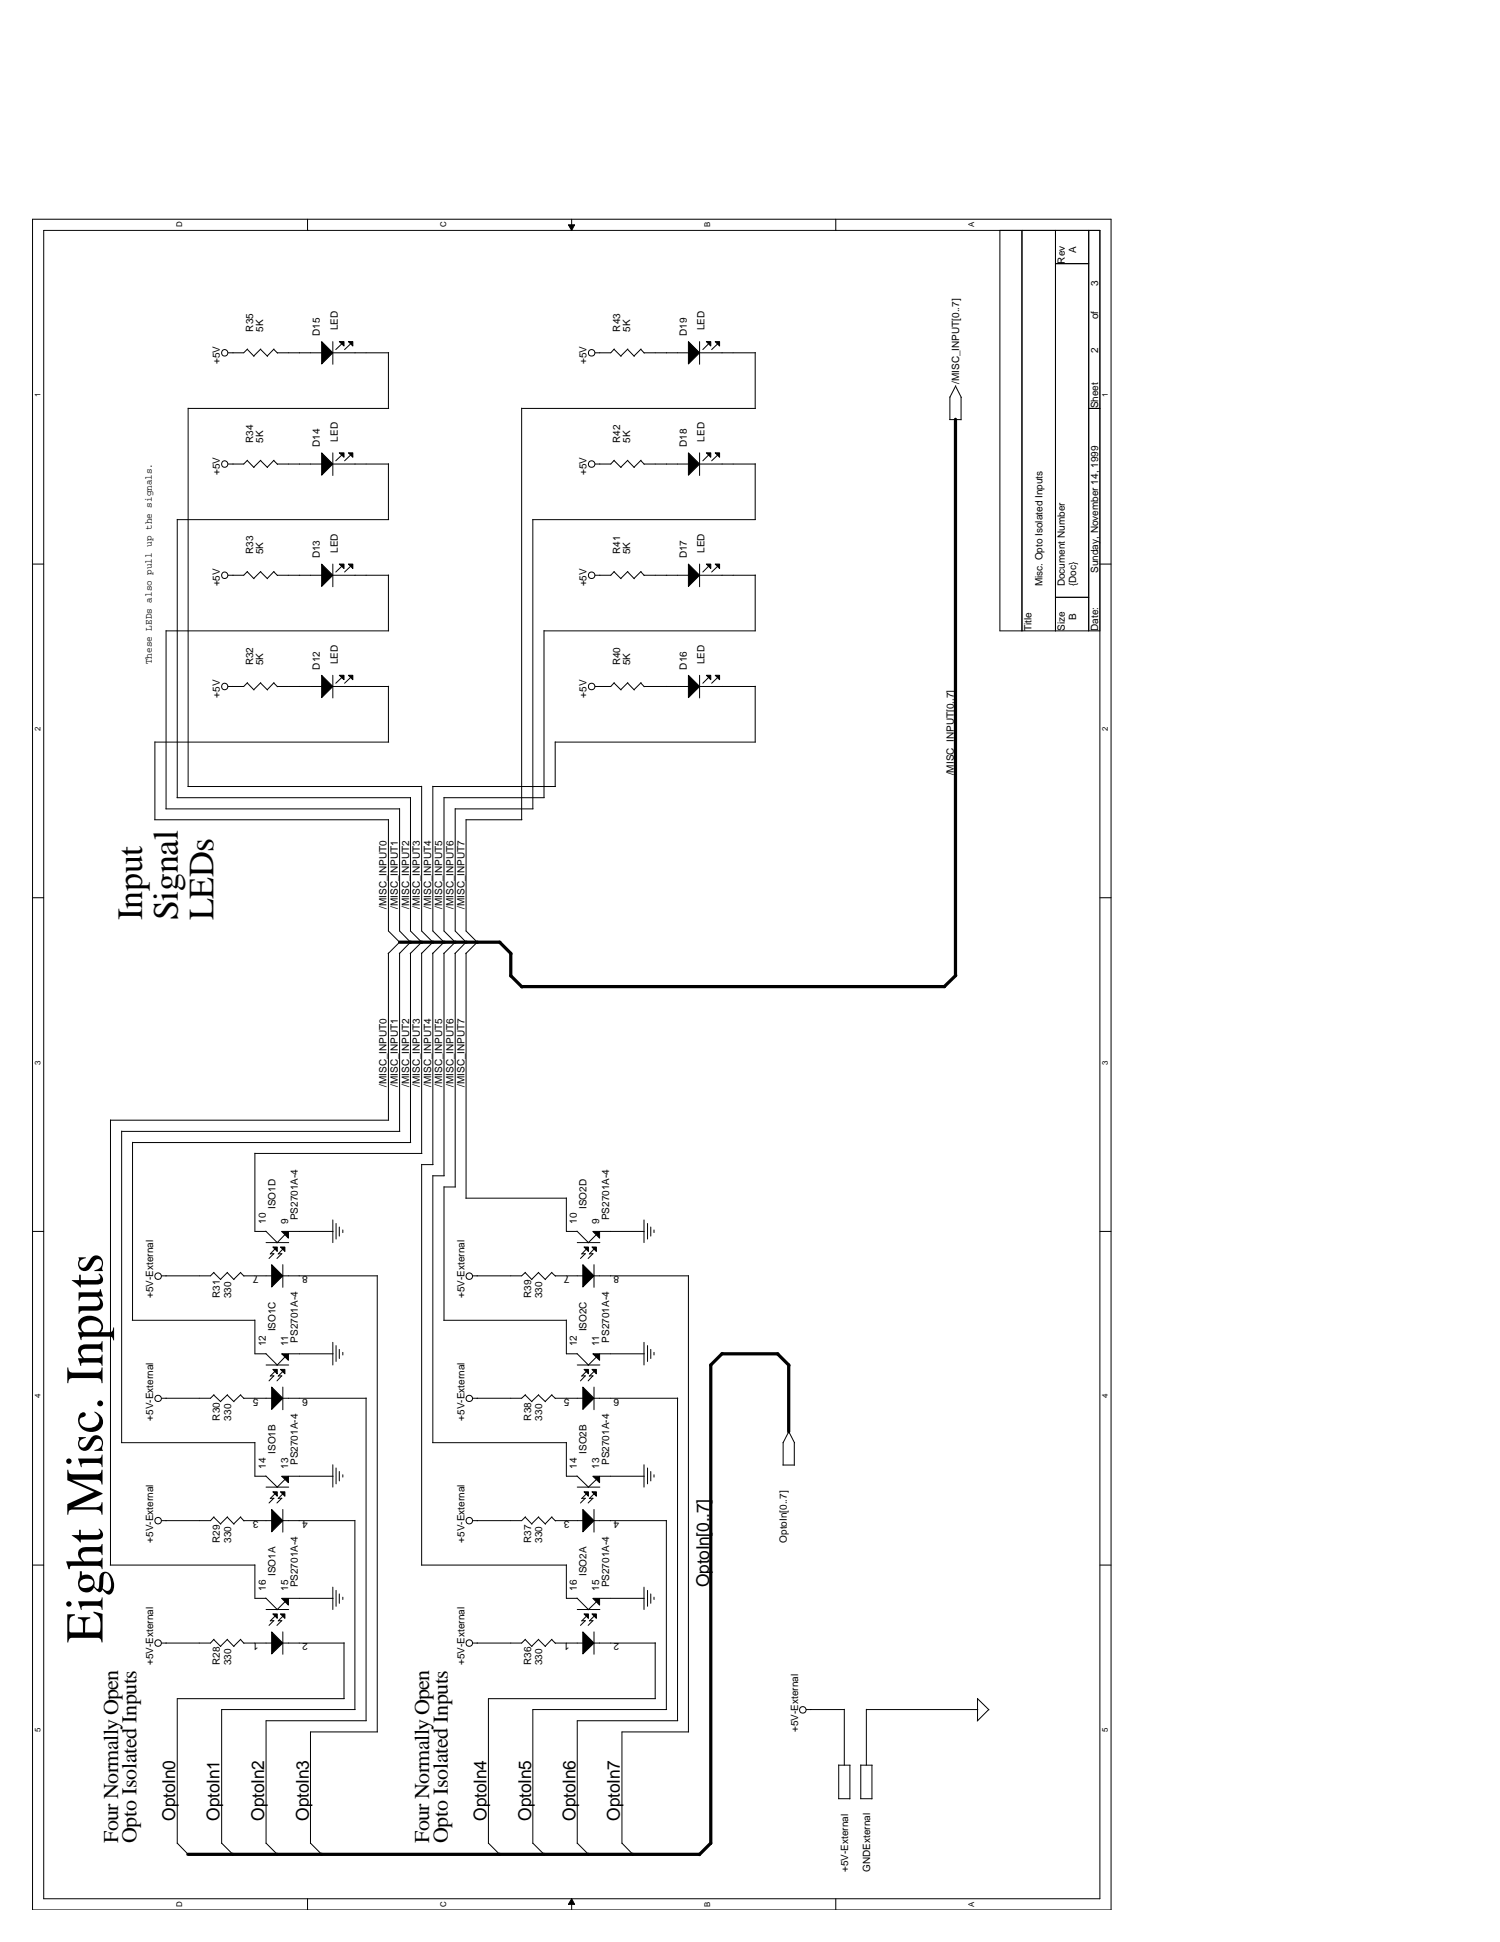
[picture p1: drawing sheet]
<svg xmlns="http://www.w3.org/2000/svg" width="216mm" height="279mm" viewBox="0 0 216 279" stroke-linecap="round" stroke-linejoin="round" font-family="sans-serif">
<path d="M4.7 31.5h155.2v243.3h-155.2zM6.3 33.1h152v240.1h-152z" fill="none" stroke="#000" stroke-width=".14"/>
<g fill="#fff">
<path d="M4.9 248.6h1.1v.6h-1.1z"/>
<path d="M158.5 248.6h1.2v.6h-1.2z"/>
</g>
<path d="M4.7 225.2h1.6M158.3 225.2h1.6" fill="none" stroke="#000" stroke-width=".14"/>
<g fill="#fff">
<path d="M4.9 200.6h1.1v.6h-1.1z"/>
<path d="M158.5 200.6h1.2v.6h-1.2z"/>
</g>
<path d="M4.7 177.2h1.6M158.3 177.2h1.6" fill="none" stroke="#000" stroke-width=".14"/>
<g fill="#fff">
<path d="M4.9 152.6h1.1v.6h-1.1z"/>
<path d="M158.5 152.6h1.2v.6h-1.2z"/>
</g>
<path d="M4.7 129.2h1.6M158.3 129.2h1.6" fill="none" stroke="#000" stroke-width=".14"/>
<g fill="#fff">
<path d="M4.9 104.6h1.1v.6h-1.1z"/>
<path d="M158.5 104.6h1.2v.6h-1.2z"/>
</g>
<path d="M4.7 81.2h1.6M158.3 81.2h1.6" fill="none" stroke="#000" stroke-width=".14"/>
<g fill="#fff">
<path d="M4.9 56.6h1.1v.6h-1.1z"/>
<path d="M158.5 56.6h1.2v.6h-1.2z"/>
<path d="M25.3 273.6h1.1v.8h-1.1z"/>
<path d="M25.3 32h1.1v.7h-1.1z"/>
<path d="M63.2 273.6h1.2v.8h-1.2z"/>
<path d="M63.2 32h1.2v.7h-1.2z"/>
</g>
<path d="M44.3 31.5v1.6M44.3 273.2v1.6" fill="none" stroke="#000" stroke-width=".14"/>
<g fill="#fff">
<path d="M101.2 273.6h1.2v.8h-1.2z"/>
<path d="M101.2 32h1.2v.7h-1.2z"/>
</g>
<path d="M81.8 32.3h.9l-.4 .8zM82.3 31.5v1.6M82.3 273.2l.4 .8h-.9zM82.3 273.2v1.6" fill="none" stroke="#000" stroke-width=".14"/>
<path d="M81.8 32.3h.9l-.4 .8zM82.3 273.2l.4 .8h-.9z" fill="#000"/>
<g fill="#fff">
<path d="M139.3 273.6h1.1v.8h-1.1z"/>
<path d="M139.3 32h1.1v.7h-1.1z"/>
</g>
<g fill="none" stroke="#000" stroke-width=".14">
<path d="M120.3 31.5v1.6M143.9 33.1h14.4v57.7h-14.4zM147.1 33.1v57.7M151.9 33.1v57.7M151.9 37.9h4.8M156.7 33.1v57.7M27.1 58.8h28.8M27.1 58.7v54.5M35.6 50.3l1 1M35.6 50.2l-.5 .6h-2.3M37.5 50.3l1 1M37.5 50.2l-1 1"/>
<path d="M39.4 50.3l.5 .5M39.4 50.2l-.9 1M39.9 50.8h6.4M46.3 49.2l1.6 1.6-1.6 1.6zM47.9 49.2v3.2M47.9 50.8h8M48.8 49.2h.7v.6zM49.2 49.5l-.9 .8M50.1 49.2h.7v.6zM50.4 49.5l-.8 .8M55.9 50.7v8.1M75.1 58.8h33.6"/>
<path d="M75.1 58.7v59.2M88.4 50.3l1 1M88.4 50.2l-.5 .6h-2.2M90.3 50.3l1 1M90.4 50.2l-1.1 1M92.2 50.3l.5 .5M92.3 50.2l-1 1M92.7 50.8h6.4M99.1 49.2l1.6 1.6-1.6 1.6zM100.7 50.8h8M100.7 49.2v3.2M101.7 49.2h.6v.6z"/>
<path d="M102 49.5l-.8 .8M102.9 49.2h.7v.6zM103.3 49.5l-.9 .8M108.7 50.7v8.1M136.7 57.1v3.3M137.5 55.5l.9 1.7M137.6 55.5l-.9 1.7M138.3 57.2v3.2M156.7 58.8h1.6M25.5 74.7v40.1M25.5 74.8h30.4M35.6 66.3l1 1"/>
<path d="M35.6 66.2l-.5 .6h-2.3M37.5 66.3l1 1M37.5 66.2l-1 1M39.4 66.3l.5 .5M39.4 66.2l-.9 1M39.9 66.8h6.4M46.3 65.2l1.6 1.6-1.6 1.6zM47.9 65.2v3.2M47.9 66.8h8M48.8 65.2h.7v.6zM49.2 65.5l-.9 .8M50.1 65.2h.7v.6z"/>
<path d="M50.4 65.5l-.8 .8M55.9 66.7v8.1M76.7 74.7v41.7M76.7 74.8h32M88.4 66.3l1 1M88.4 66.2l-.5 .6h-2.2M90.3 66.3l1 1M90.4 66.2l-1.1 1M92.2 66.3l.5 .5M92.3 66.2l-1 1M92.7 66.8h6.4M99.1 65.2l1.6 1.6-1.6 1.6z"/>
<path d="M100.7 66.8h8M100.7 65.2v3.2M101.7 65.2h.6v.6zM102 65.5l-.8 .8M102.9 65.2h.7v.6zM103.3 65.5l-.9 .8M108.7 66.7v8.1M136.7 60.4h1.6M23.9 90.8h32M23.9 90.7v25.7M35.6 98.3l1 1M35.6 82.3l1 1"/>
<path d="M35.6 98.2l-.5 .6h-2.3M35.6 82.2l-.5 .6h-2.3M37.5 98.3l1 1M37.5 82.3l1 1M37.5 98.2l-1 1M37.5 82.2l-1 1M39.4 98.3l.5 .5M39.4 82.3l.5 .5M39.4 98.2l-.9 1M39.4 82.2l-.9 1M39.9 98.8h6.4M39.9 82.8h6.4"/>
<path d="M46.3 97.2l1.6 1.6-1.6 1.6zM46.3 81.2l1.6 1.6-1.6 1.6zM47.9 81.2v3.2M47.9 97.2v3.2M47.9 98.8h8M47.9 82.8h8M48.8 97.2h.7v.6zM48.8 81.2h.7v.6zM49.2 97.5l-.9 .8M49.2 81.5l-.9 .8M50.1 97.2h.7v.6zM50.1 81.2h.7v.6z"/>
<path d="M50.4 97.5l-.8 .8M50.4 81.5l-.8 .8M55.9 82.7v8.1M55.9 98.7v8.1M78.3 90.8h30.4M78.3 90.7v24.1M88.4 98.3l1 1M88.4 82.3l1 1M88.4 98.2l-.5 .6h-2.2M88.4 82.2l-.5 .6h-2.2M90.3 98.3l1 1M90.3 82.3l1 1"/>
<path d="M90.4 98.2l-1.1 1M90.4 82.2l-1.1 1M92.2 98.3l.5 .5M92.2 82.3l.5 .5M92.3 98.2l-1 1M92.3 82.2l-1 1M92.7 98.8h6.4M92.7 82.8h6.4M99.1 97.2l1.6 1.6-1.6 1.6zM99.1 81.2l1.6 1.6-1.6 1.6zM100.7 98.8h8M100.7 82.8h8"/>
<path d="M100.7 81.2v3.2M100.7 97.2v3.2M101.7 97.2h.6v.6zM101.7 81.2h.6v.6zM102 97.5l-.8 .8M102 81.5l-.8 .8M102.9 97.2h.7v.6zM102.9 81.2h.7v.6zM103.3 97.5l-.9 .8M103.3 81.5l-.9 .8M108.7 82.7v8.1M108.7 98.7v8.1"/>
<path d="M151.9 85.9h4.8M22.3 117.9h33.6M22.3 106.7v11.2M22.3 106.8h33.6M23.9 116.4h33.6M25.5 114.8h33.6M27 113.2h33.7M55.9 117.9v16l1.7 1.7M57.5 116.3v17.6l1.6 1.7M59.1 114.7v19.2l1.6 1.7M60.7 113.1v20.8l1.6 1.7M62.3 113.1v20.8l1.6 1.7"/>
<path d="M62.3 113.2h17.7M63.9 114.7v19.2l1.7 1.7M63.9 114.8h14.4M65.5 116.3v17.6l1.6 1.7M65.5 116.4h11.2M67.1 117.9v16l1.6 1.7M67.1 117.9h8M79.9 106.8h28.8M79.9 106.7v6.5M55.9 137.1v24.1M57.5 135.6l-1.6 1.6M57.5 137.1v25.7"/>
<path d="M59.1 135.6l-1.6 1.6M59.1 137.1v27.3M60.7 135.6l-1.7 1.6M60.7 137.1v28.8M62.3 135.6l-1.7 1.6M62.3 137.1v30.5M63.9 135.6l-1.6 1.6M63.9 137.1v32.1M65.5 135.6l-1.6 1.6M65.5 137.1v33.7M67.1 135.6l-1.6 1.6M67.1 137.1v35.3"/>
<path d="M68.7 135.6l-1.7 1.6M15.9 161.2h40M15.9 161.1v64.1M17.5 162.8h40.1M17.5 162.7v44.9M19.1 164.4h40M19.1 164.3v25.7M36.7 165.9v11.3h1.6M36.7 165.9h24M38.3 177.1l1.6 1.7M38.3 178.8h3.3M39.3 179.4h.6v.6z"/>
<path d="M39.6 179.7l-.7 .7M40.4 179.4h.6v.6zM40.5 177.2h1v.9zM40.7 179.7l-.7 .7M41 177.6l-1.1 1.2M41.5 177.2h6.4M47.9 175.5v3.3M48.4 176v2.3M48.8 176.5v1.3M49.3 177v.3M60.7 167.5v57.7M60.7 167.6h1.6"/>
<path d="M62.3 169.1v38.5M62.3 169.2h1.6M63.9 170.7v19.3M63.9 170.8h1.7M67 172.4h14.5M81.5 172.3v4.9h1.6M83 177.1l1.7 1.7M83.1 178.8h3.2M84.1 179.4h.6v.6zM84.4 179.7l-.7 .7M85.2 179.4h.6v.6zM85.3 177.2h1v.9z"/>
<path d="M85.5 179.7l-.7 .7M85.8 177.6l-1.1 1.2M86.3 177.2h6.4M92.7 175.5v3.3M93.2 176v2.3M93.7 176.5v1.3M94.1 177v.3M19 190h17.7M30.8 183.1l1 1M30.8 183.1l-.5 .5h-7M32.7 183.1l1 1M32.8 183.1l-1.1 1"/>
<path d="M34.6 183.1l.5 .5M34.7 183.1l-1.1 1M35.1 183.6h4M36.7 189.9v4.9h1.6M38.3 194.7l1.6 1.7M38.3 196.4h3.3M38.9 198h.5M38.9 180.4h.5M39.1 199.6l1.6 1.6-1.6 1.6zM39.1 182l1.6 1.6-1.6 1.6zM39.3 197h.6v.7zM39.4 198l-.7 .7"/>
<path d="M39.4 180.4l-.7 .7M39.6 197.3l-.7 .7M40.1 198h.5M40.1 180.4h.5M40.4 197h.6v.7zM40.5 194.8h1v.9zM40.5 198l-.6 .7M40.5 180.4l-.6 .7M40.7 183.6h13.6M40.7 182v3.2M40.7 199.6v3.2M40.7 197.3l-.7 .7"/>
<path d="M41 195.2l-1.1 1.2M41.5 194.8h6.4M47.9 193.1v3.3M48.4 193.6v2.3M48.8 194.1v1.4M49.3 194.6v.3M54.3 183.5v65.7M63.9 190h17.6M75.6 183.1l1 1M75.6 183.1l-.5 .5h-7M77.5 183.1l1 1M77.5 183.1l-1 1"/>
<path d="M79.4 183.1l.6 .5M79.4 183.1l-.9 1M79.9 183.6h4M81.5 189.9v4.9h1.6M83 194.7l1.7 1.7M83.1 196.4h3.2M83.8 198h.5M83.8 180.4h.5M83.9 199.6l1.6 1.6-1.6 1.6zM83.9 182l1.6 1.6-1.6 1.6zM84.1 197h.6v.7zM84.2 198l-.6 .7"/>
<path d="M84.2 180.4l-.6 .7M84.4 197.3l-.7 .7M84.9 198h.5M84.9 180.4h.5M85.2 197h.6v.7zM85.3 194.8h1v.9zM85.3 198l-.6 .7M85.3 180.4l-.6 .7M85.5 183.6h13.6M85.5 182v3.2M85.5 199.6v3.2M85.5 197.3l-.7 .7"/>
<path d="M85.8 195.2l-1.1 1.2M86.3 194.8h6.4M92.7 193.1v3.3M93.2 193.6v2.3M93.7 194.1v1.4M94.1 194.6v.3M99.1 183.5v65.7M17.5 207.6h19.2M30.8 218.3l1 1M30.8 200.7l1 1M30.8 218.2l-.5 .6h-7M30.8 200.7l-.5 .5h-7"/>
<path d="M32.7 218.3l1 1M32.7 200.7l1 1M32.8 218.2l-1.1 1M32.8 200.7l-1.1 .9M34.6 218.3l.5 .5M34.6 200.7l.5 .5M34.7 218.2l-1.1 1M34.7 200.7l-1.1 .9M35.1 218.8h4M35.1 201.2h4M36.7 207.5v4.9h1.6M38.3 212.3l1.6 1.7"/>
<path d="M38.3 214h3.3M38.9 215.6h.5M39.1 217.2l1.6 1.6-1.6 1.6zM39.3 214.6h.6v.7zM39.4 215.6l-.7 .6M39.6 214.9l-.7 .7M40.1 215.6h.5M40.4 214.6h.6v.7zM40.5 212.4h1v.9zM40.5 215.6l-.6 .6M40.7 218.8h10.4M40.7 201.2h12"/>
<path d="M40.7 217.2v3.2M40.7 214.9l-.7 .7M41 212.9l-1.1 1.1M41.5 212.4h6.4M47.9 210.7v3.3M48.4 211.2v2.3M48.8 211.7v1.4M49.3 212.2v.3M51.1 218.7v27.3M52.7 201.1v46.5M62.3 207.6h19.2M75.6 218.3l1 1"/>
<path d="M75.6 200.7l1 1M75.6 218.2l-.5 .6h-7M75.6 200.7l-.5 .5h-7M77.5 218.3l1 1M77.5 200.7l1 1M77.5 218.2l-1 1M77.5 200.7l-1 .9M79.4 218.3l.6 .5M79.4 200.7l.6 .5M79.4 218.2l-.9 1M79.4 200.7l-.9 .9M79.9 218.8h4"/>
<path d="M79.9 201.2h4M81.5 207.5v4.9h1.6M83 212.3l1.7 1.7M83.1 214h3.2M83.8 215.6h.5M83.9 217.2l1.6 1.6-1.6 1.6zM84.1 214.6h.6v.7zM84.2 215.6l-.6 .6M84.4 214.9l-.7 .7M84.9 215.6h.5M85.2 214.6h.6v.7zM85.3 212.4h1v.9z"/>
<path d="M85.3 215.6l-.6 .6M85.5 218.8h10.4M85.5 201.2h12.1M85.5 217.2v3.2M85.5 214.9l-.7 .7M85.8 212.9l-1.1 1.1M86.3 212.4h6.4M92.7 210.7v3.3M93.2 211.2v2.3M93.7 211.7v1.4M94.1 212.2v.3M95.9 218.7v27.3"/>
<path d="M97.5 201.1v46.5M112.7 210.8h1.6M112.7 207.5v3.3M113.5 206l.9 1.6M113.6 205.9l-.9 1.7M114.3 207.6v3.2M15.9 225.2h20.8M30.8 235.9l1 1M30.8 235.8l-.5 .6h-7M32.7 235.9l1 1M32.8 235.8l-1.1 1.1M34.6 235.9l.5 .5"/>
<path d="M34.7 235.8l-1.1 1.1M35.1 236.4h4M36.7 225.1v4.9h1.6M38.3 229.9l1.6 1.7M38.3 231.6h3.3M38.9 233.2h.5M39.1 234.8l1.6 1.6-1.6 1.6zM39.3 232.2h.6v.6zM39.4 233.2l-.7 .7M39.6 232.5l-.7 .7M40.1 233.2h.5M40.4 232.2h.6v.6z"/>
<path d="M40.5 230h1v.9zM40.5 233.2l-.6 .7M40.7 236.4h8.9M40.7 232.5l-.7 .7M40.7 234.8v3.2M41 230.5l-1.1 1.1M41.5 230h6.4M47.9 228.3v3.3M48.4 228.8v2.3M48.8 229.3v1.4M49.3 229.8v.3M49.5 236.3v8.1"/>
<path d="M60.6 225.2h20.9M75.6 235.9l1 1M75.6 235.8l-.5 .6h-7M77.5 235.9l1 1M77.5 235.8l-1 1.1M79.4 235.9l.6 .5M79.4 235.8l-.9 1.1M79.9 236.4h4M81.5 225.1v4.9h1.6M83 229.9l1.7 1.7M83.1 231.6h3.2M83.8 233.2h.5"/>
<path d="M83.9 234.8l1.6 1.6-1.6 1.6zM84.1 232.2h.6v.6zM84.2 233.2l-.6 .7M84.4 232.5l-.7 .7M84.9 233.2h.5M85.2 232.2h.6v.6zM85.3 230h1v.9zM85.3 233.2l-.6 .7M85.5 236.4h8.8M85.5 232.5l-.7 .7M85.5 234.8v3.2M85.8 230.5l-1.1 1.1"/>
<path d="M86.3 230h6.4M92.7 228.3v3.3M93.2 228.8v2.3M93.7 229.3v1.4M94.1 229.8v.3M94.3 236.3v8.1M49.6 244.4h-24.1v20.8M51.1 246h-19.2v19.2M52.7 247.6h-14.4v17.6M54.3 249.2h-9.6v16M94.3 244.4h-24v20.8M96 246h-19.3v19.2"/>
<path d="M97.6 247.6h-14.5v17.6M99.1 249.2h-9.6v16M116.1 246h5.4M120.7 258.8h1.6M120.7 253.9v4.9M120.7 254h1.7M121.5 245.9v8.1M122.3 254v4.8M123.9 258.8h1.6M123.9 254h1.6M123.9 253.9v4.9M124.7 246h16"/>
<path d="M124.7 245.9v8.1M125.5 254v4.8M140.7 244.3v3.3M140.7 244.4l1.7 1.6M142.3 246l-1.6 1.6M25.5 265.2l1.6 1.6M31.9 265.2l1.7 1.6M38.3 265.2l1.6 1.6M44.7 265.2l1.6 1.6M70.3 265.2l1.7 1.6M76.7 265.2l1.6 1.6M83.1 265.2l1.6 1.6"/>
<path d="M89.5 265.2l1.6 1.6M120.3 273.2v1.6"/>
<circle cx="32.3" cy="50.8" r=".46"/>
<circle cx="85.2" cy="50.8" r=".47"/>
<circle cx="32.3" cy="66.8" r=".46"/>
<circle cx="85.2" cy="66.8" r=".47"/>
<circle cx="32.3" cy="82.8" r=".46"/>
<circle cx="32.3" cy="98.8" r=".46"/>
<circle cx="85.2" cy="82.8" r=".47"/>
<circle cx="85.2" cy="98.8" r=".47"/>
<circle cx="22.8" cy="183.6" r=".47"/>
<circle cx="67.5" cy="183.6" r=".47"/>
<circle cx="22.8" cy="218.8" r=".47"/>
<circle cx="22.8" cy="201.2" r=".46"/>
<circle cx="67.5" cy="201.2" r=".46"/>
<circle cx="67.5" cy="218.8" r=".47"/>
<circle cx="22.8" cy="236.4" r=".47"/>
<circle cx="67.5" cy="236.4" r=".47"/>
<circle cx="115.5" cy="246" r=".47"/>
</g>
<g fill="#000">
<path d="M46.3 49.2l1.6 1.6-1.6 1.6zM48.8 49.2h.7v.6zM50.1 49.2h.7v.6zM99.1 49.2l1.6 1.6-1.6 1.6zM101.7 49.2h.6v.6zM102.9 49.2h.7v.6zM46.3 65.2l1.6 1.6-1.6 1.6zM48.8 65.2h.7v.6zM50.1 65.2h.7v.6zM99.1 65.2l1.6 1.6-1.6 1.6zM101.7 65.2h.6v.6zM102.9 65.2h.7v.6z"/>
<path d="M46.3 97.2l1.6 1.6-1.6 1.6zM46.3 81.2l1.6 1.6-1.6 1.6zM48.8 97.2h.7v.6zM48.8 81.2h.7v.6zM50.1 97.2h.7v.6zM50.1 81.2h.7v.6zM99.1 97.2l1.6 1.6-1.6 1.6zM99.1 81.2l1.6 1.6-1.6 1.6zM101.7 97.2h.6v.6zM101.7 81.2h.6v.6zM102.9 97.2h.7v.6zM102.9 81.2h.7v.6z"/>
<path d="M39.3 179.4h.6v.6zM40.4 179.4h.6v.6zM40.5 177.2h1v.9zM84.1 179.4h.6v.6zM85.2 179.4h.6v.6zM85.3 177.2h1v.9zM39.3 197h.6v.7zM39.1 182l1.6 1.6-1.6 1.6zM40.4 197h.6v.7zM40.5 194.8h1v.9zM84.1 197h.6v.7zM83.9 182l1.6 1.6-1.6 1.6z"/>
<path d="M85.2 197h.6v.7zM85.3 194.8h1v.9zM39.3 214.6h.6v.7zM39.1 217.2l1.6 1.6-1.6 1.6zM39.1 199.6l1.6 1.6-1.6 1.6zM40.4 214.6h.6v.7zM40.5 212.4h1v.9zM84.1 214.6h.6v.7zM83.9 217.2l1.6 1.6-1.6 1.6zM83.9 199.6l1.6 1.6-1.6 1.6zM85.2 214.6h.6v.7zM85.3 212.4h1v.9z"/>
<path d="M39.3 232.2h.6v.6zM39.1 234.8l1.6 1.6-1.6 1.6zM40.4 232.2h.6v.6zM40.5 230h1v.9zM84.1 232.2h.6v.6zM83.9 234.8l1.6 1.6-1.6 1.6zM85.2 232.2h.6v.6zM85.3 230h1v.9z"/>
</g>
<g fill="none" stroke="#000" stroke-width=".47">
<path d="M137.5 60.3v80.1M57.5 135.6h14.5M71.9 135.6l1.7 1.6M73.5 137.2v3.2M73.5 140.4l1.6 1.6M75.1 141.9h60.9M137.6 140.3l-1.7 1.6M103.9 194.8h8.1M104 194.7l-1.7 1.7v68.8M111.9 194.8l1.7 1.6M113.5 196.4v9.6M27 266.8h73.7"/>
<path d="M102.3 265.2l-1.6 1.6"/>
</g>
<text font-size="7.7" x="14.8" y="236.4" transform="rotate(-90 14.8 236.4)">Eight Misc. Inputs</text>
<g font-size="5.1">
<text x="20.5" y="132.4" transform="rotate(-90 20.5 132.4)">Input</text>
<text x="25.6" y="132.4" transform="rotate(-90 25.6 132.4)">Signal</text>
<text x="30.7" y="132.4" transform="rotate(-90 30.7 132.4)">LEDs</text>
</g>
<g font-size="3">
<text x="17" y="265.2" transform="rotate(-90 17 265.2)">Four Normally Open</text>
<text x="19.7" y="265.2" transform="rotate(-90 19.7 265.2)">Opto Isolated Inputs</text>
<text x="61.8" y="265.2" transform="rotate(-90 61.8 265.2)">Four Normally Open</text>
<text x="64.5" y="265.2" transform="rotate(-90 64.5 265.2)">Opto Isolated Inputs</text>
</g>
<g font-size="2.5">
<text x="102" y="228.4" transform="rotate(-90 102 228.4)">OptoIn[0..7]</text>
<text x="25.2" y="262" transform="rotate(-90 25.2 262)">OptoIn0</text>
<text x="31.6" y="262" transform="rotate(-90 31.6 262)">OptoIn1</text>
<text x="38" y="262" transform="rotate(-90 38 262)">OptoIn2</text>
<text x="44.4" y="262" transform="rotate(-90 44.4 262)">OptoIn3</text>
<text x="70" y="262" transform="rotate(-90 70 262)">OptoIn4</text>
<text x="76.4" y="262" transform="rotate(-90 76.4 262)">OptoIn5</text>
<text x="82.8" y="262" transform="rotate(-90 82.8 262)">OptoIn6</text>
<text x="89.2" y="262" transform="rotate(-90 89.2 262)">OptoIn7</text>
</g>
<g font-size="1.4">
<text x="153.3" y="37.9" transform="rotate(-90 153.3 37.9)">Rev</text>
<text x="154.9" y="36.4" transform="rotate(-90 154.9 36.4)">A</text>
<text x="158.1" y="41.1" transform="rotate(-90 158.1 41.1)">3</text>
<text x="36.4" y="47.7" transform="rotate(-90 36.4 47.7)">R35</text>
<text x="37.9" y="47.7" transform="rotate(-90 37.9 47.7)">5K</text>
<text x="48.6" y="47.5" transform="rotate(-90 48.6 47.5)">LED</text>
<text x="89.3" y="47.7" transform="rotate(-90 89.3 47.7)">R43</text>
<text x="90.7" y="47.7" transform="rotate(-90 90.7 47.7)">5K</text>
<text x="101.4" y="47.5" transform="rotate(-90 101.4 47.5)">LED</text>
<text x="158.1" y="45.9" transform="rotate(-90 158.1 45.9)">of</text>
<text x="31.6" y="52.4" transform="rotate(-90 31.6 52.4)">+5V</text>
<text x="46" y="48.3" transform="rotate(-90 46 48.3)">D15</text>
<text x="84.4" y="52.4" transform="rotate(-90 84.4 52.4)">+5V</text>
<text x="98.9" y="48.3" transform="rotate(-90 98.9 48.3)">D19</text>
<text x="158.1" y="50.8" transform="rotate(-90 158.1 50.8)">2</text>
<text x="138.1" y="55.2" transform="rotate(-90 138.1 55.2)">/MISC_INPUT[0..7]</text>
<text x="158.1" y="58.8" transform="rotate(-90 158.1 58.8)">Sheet</text>
<text x="36.4" y="63.7" transform="rotate(-90 36.4 63.7)">R34</text>
<text x="37.9" y="63.7" transform="rotate(-90 37.9 63.7)">5K</text>
<text x="46" y="64.3" transform="rotate(-90 46 64.3)">D14</text>
<text x="48.6" y="63.5" transform="rotate(-90 48.6 63.5)">LED</text>
<text x="89.3" y="63.7" transform="rotate(-90 89.3 63.7)">R42</text>
<text x="90.7" y="63.7" transform="rotate(-90 90.7 63.7)">5K</text>
<text x="98.9" y="64.3" transform="rotate(-90 98.9 64.3)">D18</text>
<text x="101.4" y="63.5" transform="rotate(-90 101.4 63.5)">LED</text>
<text x="31.6" y="68.4" transform="rotate(-90 31.6 68.4)">+5V</text>
<text x="84.4" y="68.4" transform="rotate(-90 84.4 68.4)">+5V</text>
<text x="36.4" y="79.7" transform="rotate(-90 36.4 79.7)">R33</text>
<text x="37.9" y="79.7" transform="rotate(-90 37.9 79.7)">5K</text>
<text x="46" y="80.4" transform="rotate(-90 46 80.4)">D13</text>
<text x="48.6" y="79.5" transform="rotate(-90 48.6 79.5)">LED</text>
<text x="89.3" y="79.7" transform="rotate(-90 89.3 79.7)">R41</text>
<text x="90.7" y="79.7" transform="rotate(-90 90.7 79.7)">5K</text>
<text x="98.9" y="80.4" transform="rotate(-90 98.9 80.4)">D17</text>
<text x="101.4" y="79.5" transform="rotate(-90 101.4 79.5)">LED</text>
<text x="158.1" y="82.4" transform="rotate(-90 158.1 82.4)">Sunday, November 14, 1999</text>
<text x="31.6" y="84.4" transform="rotate(-90 31.6 84.4)">+5V</text>
<text x="84.4" y="84.4" transform="rotate(-90 84.4 84.4)">+5V</text>
<text x="150.1" y="84.4" transform="rotate(-90 150.1 84.4)">Misc. Opto Isolated Inputs</text>
<text x="153.3" y="84.4" transform="rotate(-90 153.3 84.4)">Document Number</text>
<text x="154.9" y="89.2" transform="rotate(-90 154.9 89.2)">B</text>
<text x="154.9" y="84.4" transform="rotate(-90 154.9 84.4)">{Doc}</text>
<text x="21.9" y="95.5" transform="rotate(-90 21.9 95.5)">These LEDs also pull up the signals.</text>
<text x="36.4" y="95.7" transform="rotate(-90 36.4 95.7)">R32</text>
<text x="37.9" y="95.7" transform="rotate(-90 37.9 95.7)">5K</text>
<text x="48.6" y="95.5" transform="rotate(-90 48.6 95.5)">LED</text>
<text x="89.3" y="95.7" transform="rotate(-90 89.3 95.7)">R40</text>
<text x="90.7" y="95.7" transform="rotate(-90 90.7 95.7)">5K</text>
<text x="101.4" y="95.5" transform="rotate(-90 101.4 95.5)">LED</text>
<text x="148.4" y="90.8" transform="rotate(-90 148.4 90.8)">Title</text>
<text x="153.3" y="90.8" transform="rotate(-90 153.3 90.8)">Size</text>
<text x="158.1" y="90.8" transform="rotate(-90 158.1 90.8)">Date:</text>
<text x="31.6" y="100.4" transform="rotate(-90 31.6 100.4)">+5V</text>
<text x="46" y="96.4" transform="rotate(-90 46 96.4)">D12</text>
<text x="84.4" y="100.4" transform="rotate(-90 84.4 100.4)">+5V</text>
<text x="98.9" y="96.4" transform="rotate(-90 98.9 96.4)">D16</text>
<text x="137.3" y="111.6" transform="rotate(-90 137.3 111.6)">/MISC_INPUT[0..7]</text>
<text x="55.7" y="130.8" transform="rotate(-90 55.7 130.8)">/MISC_INPUT0</text>
<text x="57.3" y="130.8" transform="rotate(-90 57.3 130.8)">/MISC_INPUT1</text>
<text x="58.9" y="130.8" transform="rotate(-90 58.9 130.8)">/MISC_INPUT2</text>
<text x="60.4" y="130.8" transform="rotate(-90 60.4 130.8)">/MISC_INPUT3</text>
<text x="62" y="130.8" transform="rotate(-90 62 130.8)">/MISC_INPUT4</text>
<text x="63.7" y="130.8" transform="rotate(-90 63.7 130.8)">/MISC_INPUT5</text>
<text x="65.3" y="130.8" transform="rotate(-90 65.3 130.8)">/MISC_INPUT6</text>
<text x="66.9" y="130.8" transform="rotate(-90 66.9 130.8)">/MISC_INPUT7</text>
<text x="55.7" y="156.4" transform="rotate(-90 55.7 156.4)">/MISC_INPUT0</text>
<text x="57.3" y="156.4" transform="rotate(-90 57.3 156.4)">/MISC_INPUT1</text>
<text x="58.9" y="156.4" transform="rotate(-90 58.9 156.4)">/MISC_INPUT2</text>
<text x="60.4" y="156.4" transform="rotate(-90 60.4 156.4)">/MISC_INPUT3</text>
<text x="62" y="156.4" transform="rotate(-90 62 156.4)">/MISC_INPUT4</text>
<text x="63.7" y="156.4" transform="rotate(-90 63.7 156.4)">/MISC_INPUT5</text>
<text x="65.3" y="156.4" transform="rotate(-90 65.3 156.4)">/MISC_INPUT6</text>
<text x="66.9" y="156.4" transform="rotate(-90 66.9 156.4)">/MISC_INPUT7</text>
<text x="39.7" y="173.9" transform="rotate(-90 39.7 173.9)">ISO1D</text>
<text x="84.4" y="173.9" transform="rotate(-90 84.4 173.9)">ISO2D</text>
<text x="38.3" y="176.1" transform="rotate(-90 38.3 176.1)">10</text>
<text x="41.5" y="176.1" transform="rotate(-90 41.5 176.1)">9</text>
<text x="42.9" y="175.6" transform="rotate(-90 42.9 175.6)">PS2701A-4</text>
<text x="83" y="176.1" transform="rotate(-90 83 176.1)">10</text>
<text x="86.3" y="176.1" transform="rotate(-90 86.3 176.1)">9</text>
<text x="87.7" y="175.6" transform="rotate(-90 87.7 175.6)">PS2701A-4</text>
<text x="37.2" y="183.6" transform="rotate(-180 37.2 183.6)">7</text>
<text x="44.3" y="183.6" transform="rotate(-180 44.3 183.6)">8</text>
<text x="82" y="183.6" transform="rotate(-180 82 183.6)">7</text>
<text x="89.1" y="183.6" transform="rotate(-180 89.1 183.6)">8</text>
<text x="22" y="186.8" transform="rotate(-90 22 186.8)">+5V-External</text>
<text x="31.6" y="186.8" transform="rotate(-90 31.6 186.8)">R31</text>
<text x="33.3" y="186.8" transform="rotate(-90 33.3 186.8)">330</text>
<text x="39.7" y="191.6" transform="rotate(-90 39.7 191.6)">ISO1C</text>
<text x="66.9" y="186.8" transform="rotate(-90 66.9 186.8)">+5V-External</text>
<text x="76.4" y="186.8" transform="rotate(-90 76.4 186.8)">R39</text>
<text x="78" y="186.8" transform="rotate(-90 78 186.8)">330</text>
<text x="84.4" y="191.6" transform="rotate(-90 84.4 191.6)">ISO2C</text>
<text x="38.3" y="193.7" transform="rotate(-90 38.3 193.7)">12</text>
<text x="41.5" y="193.7" transform="rotate(-90 41.5 193.7)">11</text>
<text x="42.9" y="193.2" transform="rotate(-90 42.9 193.2)">PS2701A-4</text>
<text x="83" y="193.7" transform="rotate(-90 83 193.7)">12</text>
<text x="86.3" y="193.7" transform="rotate(-90 86.3 193.7)">11</text>
<text x="87.7" y="193.2" transform="rotate(-90 87.7 193.2)">PS2701A-4</text>
<text x="37.2" y="201.2" transform="rotate(-180 37.2 201.2)">5</text>
<text x="44.3" y="201.2" transform="rotate(-180 44.3 201.2)">6</text>
<text x="82" y="201.2" transform="rotate(-180 82 201.2)">5</text>
<text x="89.1" y="201.2" transform="rotate(-180 89.1 201.2)">6</text>
<text x="22" y="204.4" transform="rotate(-90 22 204.4)">+5V-External</text>
<text x="31.6" y="204.4" transform="rotate(-90 31.6 204.4)">R30</text>
<text x="33.3" y="204.4" transform="rotate(-90 33.3 204.4)">330</text>
<text x="39.7" y="209.2" transform="rotate(-90 39.7 209.2)">ISO1B</text>
<text x="66.9" y="204.4" transform="rotate(-90 66.9 204.4)">+5V-External</text>
<text x="76.4" y="204.4" transform="rotate(-90 76.4 204.4)">R38</text>
<text x="78" y="204.4" transform="rotate(-90 78 204.4)">330</text>
<text x="84.4" y="209.2" transform="rotate(-90 84.4 209.2)">ISO2B</text>
<text x="38.3" y="211.3" transform="rotate(-90 38.3 211.3)">14</text>
<text x="41.5" y="211.3" transform="rotate(-90 41.5 211.3)">13</text>
<text x="42.9" y="210.8" transform="rotate(-90 42.9 210.8)">PS2701A-4</text>
<text x="83" y="211.3" transform="rotate(-90 83 211.3)">14</text>
<text x="86.3" y="211.3" transform="rotate(-90 86.3 211.3)">13</text>
<text x="87.7" y="210.8" transform="rotate(-90 87.7 210.8)">PS2701A-4</text>
<text x="22" y="222" transform="rotate(-90 22 222)">+5V-External</text>
<text x="31.6" y="222" transform="rotate(-90 31.6 222)">R29</text>
<text x="33.3" y="222" transform="rotate(-90 33.3 222)">330</text>
<text x="37.2" y="218.8" transform="rotate(-180 37.2 218.8)">3</text>
<text x="44.3" y="218.8" transform="rotate(-180 44.3 218.8)">4</text>
<text x="66.9" y="222" transform="rotate(-90 66.9 222)">+5V-External</text>
<text x="76.4" y="222" transform="rotate(-90 76.4 222)">R37</text>
<text x="78" y="222" transform="rotate(-90 78 222)">330</text>
<text x="82" y="218.8" transform="rotate(-180 82 218.8)">3</text>
<text x="89.1" y="218.8" transform="rotate(-180 89.1 218.8)">4</text>
<text x="113.3" y="222" transform="rotate(-90 113.3 222)">OptoIn[0..7]</text>
<text x="39.7" y="226.8" transform="rotate(-90 39.7 226.8)">ISO1A</text>
<text x="84.4" y="226.8" transform="rotate(-90 84.4 226.8)">ISO2A</text>
<text x="38.3" y="228.9" transform="rotate(-90 38.3 228.9)">16</text>
<text x="41.5" y="228.9" transform="rotate(-90 41.5 228.9)">15</text>
<text x="42.9" y="228.4" transform="rotate(-90 42.9 228.4)">PS2701A-4</text>
<text x="83" y="228.9" transform="rotate(-90 83 228.9)">16</text>
<text x="86.3" y="228.9" transform="rotate(-90 86.3 228.9)">15</text>
<text x="87.7" y="228.4" transform="rotate(-90 87.7 228.4)">PS2701A-4</text>
<text x="22" y="239.6" transform="rotate(-90 22 239.6)">+5V-External</text>
<text x="31.6" y="239.6" transform="rotate(-90 31.6 239.6)">R28</text>
<text x="33.3" y="239.6" transform="rotate(-90 33.3 239.6)">330</text>
<text x="37.2" y="236.4" transform="rotate(-180 37.2 236.4)">1</text>
<text x="44.3" y="236.4" transform="rotate(-180 44.3 236.4)">2</text>
<text x="66.9" y="239.6" transform="rotate(-90 66.9 239.6)">+5V-External</text>
<text x="76.4" y="239.6" transform="rotate(-90 76.4 239.6)">R36</text>
<text x="78" y="239.6" transform="rotate(-90 78 239.6)">330</text>
<text x="82" y="236.4" transform="rotate(-180 82 236.4)">1</text>
<text x="89.1" y="236.4" transform="rotate(-180 89.1 236.4)">2</text>
<text x="114.9" y="249.2" transform="rotate(-90 114.9 249.2)">+5V-External</text>
<text x="122.1" y="269.3" transform="rotate(-90 122.1 269.3)">+5V-External</text>
<text x="125.2" y="269.3" transform="rotate(-90 125.2 269.3)">GNDExternal</text>
</g>
<g font-size="1.1">
<text x="26.2" y="32.7" transform="rotate(-90 26.2 32.7)">D</text>
<text x="64.2" y="32.7" transform="rotate(-90 64.2 32.7)">C</text>
<text x="102.2" y="32.7" transform="rotate(-90 102.2 32.7)">B</text>
<text x="140.2" y="32.7" transform="rotate(-90 140.2 32.7)">A</text>
<text x="5.8" y="57.2" transform="rotate(-90 5.8 57.2)">1</text>
<text x="159.5" y="57.2" transform="rotate(-90 159.5 57.2)">1</text>
<text x="5.8" y="105.2" transform="rotate(-90 5.8 105.2)">2</text>
<text x="159.5" y="105.2" transform="rotate(-90 159.5 105.2)">2</text>
<text x="5.8" y="153.2" transform="rotate(-90 5.8 153.2)">3</text>
<text x="159.5" y="153.2" transform="rotate(-90 159.5 153.2)">3</text>
<text x="5.8" y="201.2" transform="rotate(-90 5.8 201.2)">4</text>
<text x="159.5" y="201.2" transform="rotate(-90 159.5 201.2)">4</text>
<text x="5.8" y="249.2" transform="rotate(-90 5.8 249.2)">5</text>
<text x="159.5" y="249.2" transform="rotate(-90 159.5 249.2)">5</text>
<text x="26.2" y="274.4" transform="rotate(-90 26.2 274.4)">D</text>
<text x="64.2" y="274.4" transform="rotate(-90 64.2 274.4)">C</text>
<text x="102.2" y="274.4" transform="rotate(-90 102.2 274.4)">B</text>
<text x="140.2" y="274.4" transform="rotate(-90 140.2 274.4)">A</text>
</g>
</svg>
